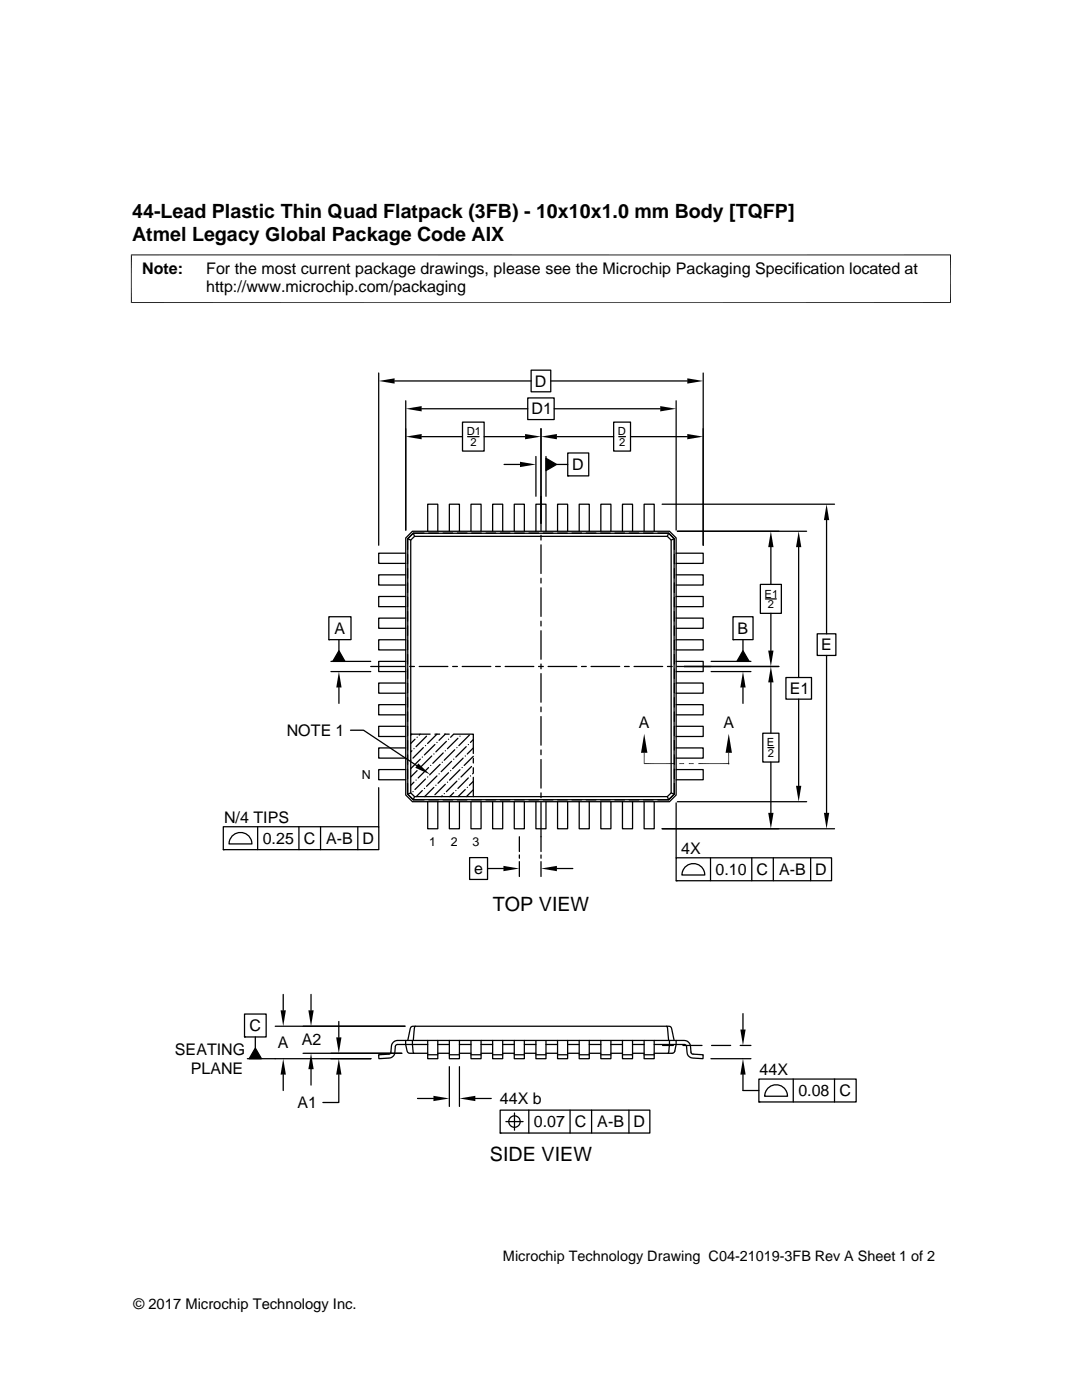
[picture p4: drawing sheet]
<svg xmlns="http://www.w3.org/2000/svg" width="216mm" height="279mm" viewBox="0 0 216 279" stroke-linecap="round" stroke-linejoin="round" font-family="sans-serif">
<g fill="none" stroke="#000" stroke-width=".25">
<path d="M75.6 74.4v34.4M78.7 76h27.3M81 80v25.8M105.3 79.4h5.3v4.3h-5.3zM106 73.9h3.9v4.3h-3.9zM109.9 76h27.2M134.9 80v25.8M140.3 74.4v34.4M84.1 81.6h21.2M84.1 87.1h8.2M92.3 84.2h4.3v5.8h-4.3zM93.3 87.1h2.3"/>
<path d="M96.6 87.1h8.2M100.6 92.7h3.2M106.9 91.1v7.9M107.9 85.6v20.3M108.9 91.5l2.2 1.2-2.2 1.2zM108.9 91.1v7.9M110.6 81.6h21.1M111.1 92.7h2.2M111.1 87.1h11.3M113.3 90.4h4.2v4.6h-4.2zM113.3 95h.1M122.4 84.2h3.4v5.8h-3.4z"/>
<path d="M123.5 87.1h1.3M125.8 87.1h11.3M81 110.4h-5.4v2h5.4M81 114.7h-5.4v2.1h5.4M81 119h-5.4v2.1h5.4M81.3 110.6v1.9M81.3 113.5v1.9M81.3 116.3v1.9M81.3 119.2v1.9M81.4 107.5l.6 .3M82 107.8l.7-.8h50.5l.7 .8v50.4l-.7 .8h-50.5l-.7-.8zM82.3 106h51.3l1.3 1.4v51.3l-1.3 1.3h-51.3l-1.3-1.3v-51.3z"/>
<path d="M82.5 106.4l.2 .6M82.5 106.4h50.9l1.1 1.1v51l-1.1 1.1h-50.9l-1.1-1.1v-51zM84.6 106.4h-2.1l-1.2 1.1v2.2M85.3 106v-5.4h2.1v5.4M85.6 106.4h1.9M88.4 106.4h1.9M89.7 106v-5.4h2v5.4M91.3 106.4h1.9M94 106v-5.4h2v5.4M94.1 106.4h1.9M97 106.4h1.9M98.3 106v-5.4h2v5.4"/>
<path d="M99.8 106.4h1.9M102.6 106v-5.4h2v5.4M102.7 106.4h1.9M105.6 106.4h1.9M106.9 106v-5.4h2v5.4M107.9 106.8v1M107.9 108.7v5.7M107.9 115.4v1M107.9 117.3v5.7M108.4 106.4h1.9M111.3 106v-5.4h2v5.4M111.3 106.4h1.9"/>
<path d="M114.1 106.4h1.9M115.6 106v-5.4h2v5.4M117 106.4h1.9M119.8 106.4h2M119.9 106v-5.4h2v5.4M122.7 106.4h1.9M124.2 106v-5.4h2v5.4M125.6 106.4h1.9M128.4 106.4h1.9M128.5 106v-5.4h2v5.4M131.3 106.4h2.1l1.2 1.1v2.2M132.1 100.6h34.4"/>
<path d="M133.4 106.4l-.2 .6M134.5 107.5l-.6 .3M134.6 110.6v1.9M134.6 113.5v1.9M134.6 116.3v1.9M134.6 119.2v1.9M134.9 119h5.4v2.1h-5.4M134.9 114.7h5.4v2.1h-5.4M134.9 110.4h5.4v2h-5.4M135.2 106h25.8M151.7 116.6h4.2v5.8h-4.2zM152.7 119.5h2.2"/>
<path d="M153.8 109.2v7.4M159.4 109.2v26M164.9 103.8v22.7M65.6 123.1h4.4v4.6h-4.4zM65.6 127.7h.1M66 134h8M66 132h8M67.6 127.7v2.2M67.6 137.2v3.2M67.6 129.9l1.2 2.1h-2.4zM74 133h6.8M81 123.4h-5.4v2h5.4"/>
<path d="M81 127.7h-5.4v2h5.4M81 132h-5.4v2h5.4M81 136.3h-5.4v2h5.4M81.3 122v2M81.3 124.9v1.9M81.3 127.8v1.9M81.3 130.6v1.9M81.3 133.5v1.9M81.3 136.4v1.9M81.3 139.2v1.9M81.7 133h1M83.7 133h5.7"/>
<path d="M90.3 133h1M92.2 133h5.7M98.9 133h.9M100.8 133h5.7M107.5 133h.9M107.9 124v.9M107.9 125.9v5.7M107.9 132.5v1M107.9 134.4v5.7M109.4 133h5.7M116 133h1M117.9 133h5.8"/>
<path d="M124.6 133h1M126.5 133h5.7M133.2 133h.9M134.6 122v2M134.6 124.9v1.9M134.6 127.8v1.9M134.6 130.6v1.9M134.6 133.5v1.9M134.6 136.4v1.9M134.6 139.2v1.9M134.9 136.3h5.4v2h-5.4M134.9 132h5.4v2h-5.4"/>
<path d="M134.9 127.7h5.4v2h-5.4M134.9 123.4h5.4v2h-5.4M135.1 133h20.3M141.9 134h7.9M141.9 132h7.9M146.3 123.1h4v4.6h-4zM146.3 127.7h.1M148.3 129.9l1.2 2.1h-2.5zM148.3 127.7v2.2M148.3 137.2v3.2M153.8 122.4v7.4M153.8 136.2v10.1"/>
<path d="M156.8 135.2h5.1v4.3h-5.1zM159.4 139.5v17.3M163.1 126.5h3.7v4.3h-3.7zM164.9 130.8v31.4M69.9 145.7h2.6l10.7 7.1M75.6 157.2v7.8M81 140.6h-5.4v2.1h5.4M81 144.9h-5.4v2.1h5.4M81 149.3h-5.4v2h5.4M81 153.6h-5.4v2h5.4M81.3 156.4v2.1l1.2 1.1h2.1M81.3 142.1v1.9"/>
<path d="M81.3 144.9v1.9M81.3 147.8v1.9M81.3 150.6v1.9M81.3 153.5v1.9M82 158.2l-.6 .3M82 146.5h3.8M82 151.7h.1M82.2 146.5l-.2 .2M82.2 149.8l-.2 .3M82.4 158h.1M82.6 149.4h.1M82.6 156.1l-.6 .6"/>
<path d="M82.7 159l-.2 .6M82.8 147.5l-.8 .9M83 155.7h.1M83.2 147.1h.1M83.2 153.8l-1.2 1.3M83.7 153.4h.1M83.8 146.5l-.1 .2M83.9 151.5l-1.9 1.9M84.3 151.1h.1M84.3 157.8l-1.2 1.2M84.5 149.2l-2.1 2.1M84.7 157.4h.1"/>
<path d="M84.9 155.5l-2.1 2.1M84.9 148.8h.1M85.1 146.9l-2.1 2.1M85.3 155.1h.1M85.3 160v5.4h2.1v-5.4M85.5 153.2l-2.1 2.1M85.6 159.6h1.9M85.9 152.8h.1M86.1 150.9l-2 2.1M86.6 157.1l-1.9 1.9M86.6 150.5h.1M86.8 146.5h.9"/>
<path d="M86.8 148.6l-2.1 2.1M87 156.7h.1M87.2 154.9l-2.1 2M87.2 148.2h.1M87.2 146.5l-1.9 1.9M87.6 154.4h.1M87.8 152.5l-2.1 2.1M88.2 152.1h.1M88.2 158.8l-.1 .2M88.4 159.6h1.9M88.4 150.3l-2 2M88.6 158.4h.1"/>
<path d="M88.7 146.5h.9M88.9 146.5l-1.3 1.2M88.9 156.5l-2.1 2.1M88.9 149.8h.1M89.1 148l-2.1 2.1M89.3 156.1h.1M89.5 147.5h.1M89.5 154.2l-2.1 2.1M89.7 160v5.4h2v-5.4M89.9 153.8h.1M90.1 151.9l-2.1 2.1M90.5 151.5h.1"/>
<path d="M90.5 158.2l-.8 .8M90.5 146.5l-.6 .6M90.6 146.5h3.8v3.9M90.7 149.6l-2.1 2.1M91 157.8h.1M91.2 155.9l-2.1 2.1M91.2 149.2h.1M91.3 159.6h1.9M91.4 147.3l-2.1 2.1M91.6 155.5h.1M91.8 153.6l-2.1 2.1M91.8 146.9h.1"/>
<path d="M92.2 153.2h.1M92.4 151.3l-2.1 2.1M92.8 157.6l-1.4 1.4M92.8 150.9h.1M93 149l-2 2.1M93.2 157.1h.1M93.5 148.6h.1M93.5 155.3l-2.1 2.1M93.7 146.7l-2.1 2.1M93.9 154.9h.1M94 160v5.4h2v-5.4M94.1 153l-2.1 2.1"/>
<path d="M94.1 159.6h1.9M94.4 150.9l-1.8 1.9M94.4 155.9l-.7 .8M94.4 151.3v1M94.4 153.2v1M94.4 155.1v3.9M94.4 147.6l-.5 .6M94.4 157.6l-1.3 1.4M94.4 154.3l-.1 .1M94.4 149.3l-1.2 1.2M97 159.6h1.9M98.3 160v5.4h2v-5.4"/>
<path d="M99.8 159.6h1.9M102.6 160v5.4h2v-5.4M102.7 159.6h1.9M105.6 159.6h1.9M106.9 160v5.4h2v-5.4M107.9 141.1v.9M107.9 143v5.7M107.9 149.7v.9M107.9 151.6v5.7M107.9 158.2v1M108.4 159.6h1.9M111.3 160v5.4h2v-5.4"/>
<path d="M111.3 159.6h1.9M114.1 159.6h1.9M115.6 160v5.4h2v-5.4M117 159.6h1.9M119.8 159.6h2M119.9 160v5.4h2v-5.4M122.7 159.6h1.9M124.2 160v5.4h2v-5.4M125.6 159.6h1.9M128.4 159.6h1.9M128.5 160v5.4h2v-5.4M133.2 159l.2 .6"/>
<path d="M133.9 158.2l.6 .3M134.6 156.4v2.1l-1.2 1.1h-2.1M134.6 142.1v1.9M134.6 144.9v1.9M134.6 147.8v1.9M134.6 150.6v1.9M134.6 153.5v1.9M134.9 153.6h5.4v2h-5.4M134.9 149.3h5.4v2h-5.4M134.9 144.9h5.4v2.1h-5.4M134.9 140.6h5.4v2.1h-5.4M135.2 160h25.8"/>
<path d="M152.2 146.3h3.2v5.8h-3.2zM153.2 149.2h1.2M153.8 152.1v10.1M44.6 165h31v4.6h-31zM44.6 169.6h.1M46.5 166.7a2.29 2.29 0 0 1 2.4-.4 2.29 2.29 0 0 1 1.4 2.1h-4.6l.3-1.1zM51.4 165v4.6M59.6 165v4.6M64 165v4.6M71.4 165v4.6M93.7 171.2h3.6v4.3h-3.6zM97.3 173.3h3.2"/>
<path d="M103.6 167v2.9M103.6 170.6v.7M103.6 172v2.9M107.9 160.1v9.8M107.9 170.6v.7M107.9 172v2.9M111.1 173.3h3.2M132.1 165.4h34.4M134.9 171.2h31v4.6h-31zM134.9 175.8h.1M134.9 160.2v11M136.8 172.9a2.28 2.28 0 0 1 2.5-.4 2.28 2.28 0 0 1 1.3 2.1h-4.5l.3-1.1z"/>
<path d="M141.8 171.2v4.6M150 171.2v4.6M154.3 171.2v4.6M161.8 171.2v4.6M56.5 198.5v3.1M62.1 198.5v3.1M48.8 202.4h4.3v4.5h-4.3zM48.8 206.9h.1M49.4 211.3h24.6M50.9 206.9v2.3M50.9 209.2l1.3 2.1h-2.5zM54.9 204.8h25.9"/>
<path d="M56.5 214.5v3.1M60.5 210.2h19.7M62.1 213.4v3.2M67.6 214.5v5.5h-3.2M67.6 203.9v3.1M80.9 207.6v.8l.3 1.4 .3 .4h3.8M81.4 207.6l.5-2.4 .1-.2 .4-.2h51.1l.4 .2 .1 .2 .5 2.4M82.3 207.6l.1 2.3 .2 .3M82.9 204.8l-.2 .4-.2 2.4M83.3 219.2h3.2M85.3 207.6v3.7h2.1v-3.7M85.3 210.5h2.1"/>
<path d="M85.3 208.4l-6.1 .1-.3 .3-.1 1.3a1.17 1.17 0 0 1-1.1 1.1l-2.1 .1-.1-.8 2.2-.1 .3-.3a3.5 3.5 0 0 1 .4-2l.5-.4 .4-.1h57.2a1.28 1.28 0 0 1 1.3 1.2l.2 1.5 2.3 .2v.8l-2.1-.1a1.21 1.21 0 0 1-1.1-1.1l-.1-1.3-.3-.3-6.2-.1M87.4 208.4h2.3M87.4 210.2h2.3M89.7 207.6v3.7h2v-3.7M89.7 210.5h2M89.7 212.9v7.9M91.7 208.4h2.3M91.7 212.9v7.9M91.7 210.2h2.3M94 207.6v3.7h2v-3.7M94 210.5h2M94.8 219.2h3.2"/>
<path d="M96 208.4h2.3M96 210.2h2.3M98.3 207.6v3.7h2v-3.7M98.3 210.5h2M100.3 208.4h2.3M100.3 210.2h2.3M102.6 207.6v3.7h2v-3.7M102.6 210.5h2M104.6 208.4h2.3M104.6 210.2h2.3M106.9 207.6v3.7h2v-3.7M106.9 210.5h2"/>
<path d="M108.9 210.2h2.4M108.9 208.4h2.4M111.3 207.6v3.7h2v-3.7M111.3 210.5h2M113.3 208.4h2.3M113.3 210.2h2.3M115.6 207.6v3.7h2v-3.7M115.6 210.5h2M117.6 210.2h2.3M117.6 208.4h2.3M119.9 207.6v3.7h2v-3.7M119.9 210.5h2"/>
<path d="M121.9 210.2h2.3M121.9 208.4h2.3M124.2 207.6v3.7h2v-3.7M124.2 210.5h2M126.2 208.4h2.3M126.2 210.2h2.3M128.5 207.6v3.7h2v-3.7M128.5 210.5h2M132.2 208.6h2.2M133 204.8l.2 .4 .2 2.4M133.6 207.6l-.1 2.3-.2 .3M134.9 207.6v.8l-.3 1.4-.3 .4h-3.8"/>
<path d="M136.3 208.6h3.8M141.9 211.3h7.9M142 208.6h3.8M147.7 208.6h2.1M148.3 202.3v3.2M148.3 214.5v3.1h3.1M151.4 215.3h19.4v4.6h-19.4zM151.4 219.9h.1M153.4 217.1a2.28 2.28 0 0 1 2.4-.4 2.28 2.28 0 0 1 1.3 2.1h-4.5l.3-1.2zM158.3 215.3v4.6M166.5 215.3v4.6M99.8 221.6h29.9v4.5h-29.9z"/>
<path d="M99.8 226.1h.1M100.9 223.8h3.5M102.7 222.1v3.5M105.5 221.6v4.5M113.7 221.6v4.5M118 221.6v4.5M125.5 221.6v4.5"/>
<circle cx="102.7" cy="223.8" r="1.14"/>
</g>
<g fill="#000">
<path d="M75.6 76l3.1-.5v1.1zM137.1 75.5l3.2 .5-3.2 .6zM81 81.6l3.1-.6v1.1zM81 87.1l3.1-.5v1.1zM103.8 92.2l3.1 .5-3.1 .5zM104.8 86.6l3.1 .5-3.1 .6zM108.9 91.5l2.2 1.2-2.2 1.2zM107.9 87.1l3.2-.5v1.1zM131.7 81l3.2 .6-3.2 .5zM137.1 86.6l3.2 .5-3.2 .6zM153.8 106l.5 3.2h-1zM159.4 106l.5 3.2h-1.1z"/>
<path d="M164.9 100.6l.6 3.2h-1.1zM67.6 134l.6 3.2h-1.1zM67.6 129.9l1.2 2.1h-2.4zM148.3 134l.5 3.2h-1.1zM148.3 129.9l1.2 2.1h-2.5zM153.3 129.8h1l-.5 3.2zM153.8 133l.5 3.2h-1zM83.5 152.4l2.3 2.2-2.9-1.4zM128.5 146.4l.7 3.8h-1.3zM135.6 152.3h.9l-.9 .2zM135.6 152.5l.9-.2v.2zM137.5 152.3h.9l-.9 .2z"/>
<path d="M137.5 152.5l.9-.2v.2zM145.4 146.4l.6 3.8h-1.2zM158.8 156.8h1.1l-.5 3.2zM100.5 172.8l3.1 .5-3.1 .6zM107.9 173.3l3.2-.5v1.1zM153.3 162.2h1l-.5 3.2zM164.4 162.2h1.1l-.6 3.2zM50.9 209.2l1.3 2.1h-2.5zM56.5 211.3l.5 3.2h-1zM56 201.6h1l-.5 3.2zM62.1 210.2l.5 3.2h-1.1zM61.5 201.6h1.1l-.5 3.2z"/>
<path d="M67.1 207h1l-.5 3.2zM67.6 211.3l.5 3.2h-1zM86.5 218.7l3.2 .5-3.2 .6zM91.7 219.2l3.1-.5v1.1zM147.7 205.5h1.1l-.5 3.1zM148.3 211.3l.5 3.2h-1.1z"/>
</g>
<path d="M26.1 50.9h163.7M26.2 50.8v9.7M189.7 50.8v9.7M26.1 60.4h163.7M128.5 150.2v2.2h6.1M139.4 152.4h6M145.4 150.2v2.3" fill="none" stroke="#000" stroke-width=".2"/>
<g font-size="3.9">
<text x="26.4" y="43.5">44-Lead Plastic Thin Quad Flatpack (3FB) - 10x10x1.0 mm Body [TQFP]</text>
<text x="26.4" y="48">Atmel Legacy Global Package Code AIX</text>
<text x="98.3" y="181.9">TOP VIEW</text>
<text x="97.8" y="231.7">SIDE VIEW</text>
</g>
<g font-size="3.2">
<text x="28.4" y="54.6">Note:</text>
<text x="41.1" y="54.6">For the most current package drawings, please see the Microchip Packaging Specification located at</text>
<text x="41.1" y="58.3">http://www.microchip.com/packaging</text>
<text x="106.7" y="77.2">D</text>
<text x="106.1" y="82.7">D1</text>
<text x="114.2" y="93.8">D</text>
<text x="66.8" y="126.5">A</text>
<text x="147.2" y="126.5">B</text>
<text x="163.8" y="129.8">E</text>
<text x="157.6" y="138.5">E1</text>
<text x="57.2" y="146.9">NOTE 1</text>
<text x="127.5" y="145.4">A</text>
<text x="144.4" y="145.4">A</text>
<text x="44.7" y="164.2">N/4 TIPS</text>
<text x="52.4" y="168.4">0.25</text>
<text x="60.6" y="168.4">C</text>
<text x="65.1" y="168.4">A-B</text>
<text x="72.3" y="168.4">D</text>
<text x="135.9" y="170.4">4X</text>
<text x="94.6" y="174.5">e</text>
<text x="142.8" y="174.6">0.10</text>
<text x="151" y="174.6">C</text>
<text x="155.4" y="174.6">A-B</text>
<text x="162.6" y="174.6">D</text>
<text x="49.8" y="205.8">C</text>
<text x="55.4" y="209.2">A</text>
<text x="60.2" y="208.6">A2</text>
<text x="34.9" y="210.6">SEATING</text>
<text x="38.1" y="214.3">PLANE</text>
<text x="151.6" y="214.6">44X</text>
<text x="59.4" y="221.2">A1</text>
<text x="99.8" y="220.3">44X b</text>
<text x="159.3" y="218.8">0.08</text>
<text x="167.5" y="218.8">C</text>
<text x="106.5" y="225">0.07</text>
<text x="114.7" y="225">C</text>
<text x="119.2" y="225">A-B</text>
<text x="126.4" y="225">D</text>
</g>
<g font-size="2.9">
<text x="100.4" y="251.7">Microchip Technology Drawing C04-21019-3FB Rev A Sheet 1 of 2</text>
<text x="26.6" y="261.3">© 2017 Microchip Technology Inc.</text>
</g>
<g font-size="2.5">
<text x="72.2" y="155.5">N</text>
<text x="85.7" y="168.8">1</text>
<text x="90" y="168.8">2</text>
<text x="94.3" y="168.8">3</text>
</g>
<g font-size="2.2">
<text x="93.1" y="86.9">D1</text>
<text x="93.9" y="89">2</text>
<text x="123.3" y="86.9">D</text>
<text x="123.5" y="89">2</text>
<text x="152.6" y="119.3">E1</text>
<text x="153.2" y="121.4">2</text>
<text x="153" y="148.9">E</text>
<text x="153.2" y="151.1">2</text>
</g>
</svg>
